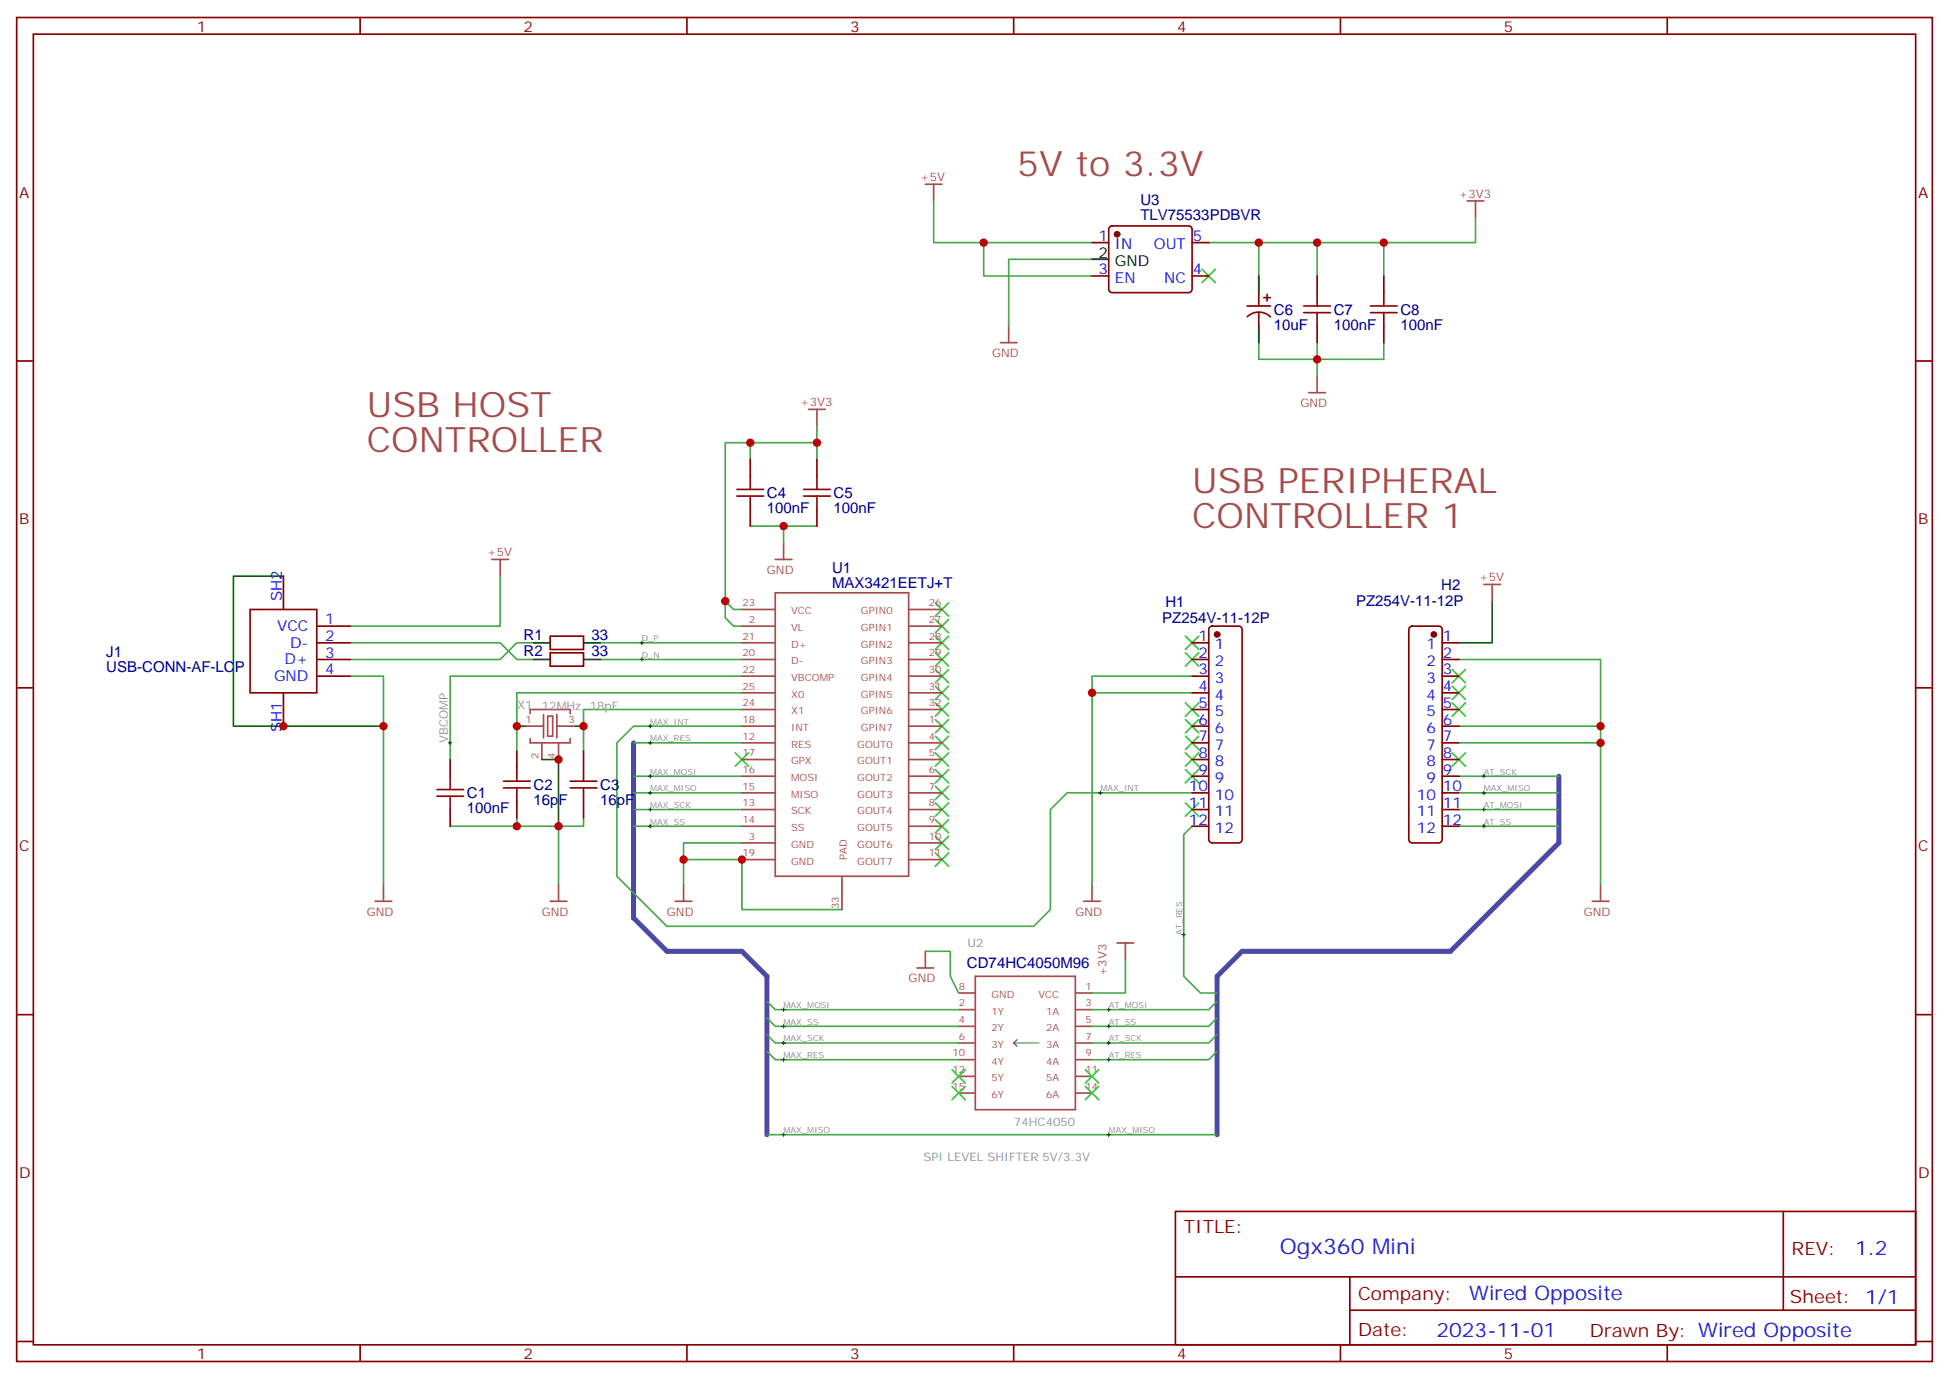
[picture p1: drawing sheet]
<svg xmlns="http://www.w3.org/2000/svg" width="412mm" height="292mm" viewBox="0 0 412 292" stroke-linecap="round" stroke-linejoin="round" font-family="sans-serif">
<path d="M215.2 220l-.7 .7M214.5 220.7h5.3M214.5 220.7l.7 .7" fill="none" stroke="#828282" stroke-width=".35"/>
<g fill="none" stroke="#a64a4a" stroke-width=".35">
<path d="M195.8 39h3.5M197.6 39v3.5M310.4 42.5h3.6M312.2 42.5v3.5M211.7 72.5h3.5M213.4 69v3.5M278.7 79.6v3.5M171.1 86.6h3.5M172.9 86.6v3.5M276.9 83.1h3.6M104.1 118.4h3.5M105.8 118.4v3.5"/>
<path d="M164 118.4h3.6M165.8 114.8v3.6M157 128.9h6.9M157 132.5h6.9M157 136h6.9M157 139.5h6.9M164 125.4h28.3v60h-28.3zM192.4 128.9h6.9M192.4 132.5h6.9M192.4 136h6.9M192.4 139.5h6.9M314 123.6h3.5"/>
<path d="M315.7 123.6v3.6M111.1 153.6h3.5M112.2 151v-.9h8.4v.9M112.2 156.3v.9h8.4v-.9M114.7 153.6h.3M114.7 157.2v3.5M115 151.2v4.9M115.9 151.5h1v4.3h-1zM117.8 153.6h.4M117.8 151.2v4.9M118.2 157.2v3.5M118.2 153.6h3.5"/>
<path d="M157 143.1h6.9M157 146.6h6.9M157 150.1h6.9M157 153.6h6.9M157 157.2h6.9M192.4 143.1h6.9M192.4 146.6h6.9M192.4 150.1h6.9M192.4 153.6h6.9M192.4 157.2h6.9M157 160.7h6.9M157 164.2h6.9"/>
<path d="M157 167.7h6.9M157 171.3h6.9M157 174.8h6.9M157 178.3h6.9M192.4 160.7h6.9M192.4 164.2h6.9M192.4 167.7h6.9M192.4 171.3h6.9M192.4 174.8h6.9M192.4 178.3h6.9M79.4 190.7h3.5M81.1 187.1v3.6"/>
<path d="M116.4 190.7h3.5M118.2 187.1v3.6M142.9 190.7h3.5M144.6 187.1v3.6M157 181.9h6.9M178.2 185.5v6.9M192.4 181.9h6.9M229.3 190.7h3.5M231.1 187.1v3.6M236.4 199.5h3.5M238.1 199.5v3.5M336.9 190.7h3.5"/>
<path d="M338.7 187.1v3.6M194 204.8h3.6M195.8 201.3v3.5M202.8 210.1h3.5M202.8 213.6h3.5M202.8 217.1h3.5M206.4 206.6h21.1v28.2h-21.1zM227.6 210.1h3.5M227.6 213.6h3.5M227.6 217.1h3.5M202.8 220.7h3.5M202.8 224.2h3.5"/>
<path d="M202.8 227.7h3.5M202.8 231.2h3.5M227.6 220.7h3.5M227.6 224.2h3.5M227.6 227.7h3.5M227.6 231.2h3.5"/>
</g>
<path d="M134.1 157.2v37l7 7.1h15.9l5.3 5.3v33.5M329.8 164.2v14.1l-22.9 23h-44.1l-5.3 5.3v33.5" fill="none" stroke="#4a4aa6" stroke-width="1.1"/>
<g fill="none" stroke="#4aa64a" stroke-width=".35">
<path d="M197.6 42.5v8.8h33.5M208.1 51.3v7.1h23M231.1 54.9h-17.7v14.1M255.8 51.3h10.5M278.7 51.3v7.1M292.8 51.3v7.1M312.2 46v5.3h-45.9v7.1M266.3 72.5v3.5h26.5v-3.5M278.7 72.5v7.1M158.7 97.2v-3.5h14.2v3.5M158.7 93.7h-5.2v37l1.7 1.8h1.8M172.9 90.1v3.6"/>
<path d="M158.7 111.3h7.1v3.5M165.8 111.3h7.1M74.1 136h31.7l3.6 3.5h3.5M105.8 121.9v10.6h-31.7M112.9 136h-3.5l-3.6 3.5h-31.7M127 139.5h30M127 136h30M153.5 127.2l1.7 1.7h1.8M308.7 139.5h30v47.6M74.1 143.1h7v44M134.1 157.2h22.9M157 146.6h-47.6v12.3"/>
<path d="M157 150.1h-33.5v8.8M157 143.1h-61.8v17.6M157 153.6h-22.9l-3.6 3.6v28.2l10.6 10.6h77.6l3.5-3.6v-21.1l3.6-3.6h26.4M231.1 146.6h21.1M252.2 143.1h-21.1v44M308.7 153.6h30M308.7 157.2h30M95.2 174.8h14.2M109.4 173v1.8h8.8v12.3M123.5 173v1.8h-5.3M134.1 174.8h22.9M134.1 171.3h22.9"/>
<path d="M134.1 164.2h22.9M134.1 167.7h22.9M157 178.3h-12.4v8.8M252.2 174.8l-1.7 1.8v30l3.5 3.5h3.5M308.7 174.8h21.1M308.7 171.3h21.1M308.7 164.2h21.1M308.7 167.7h21.1M144.6 181.9h12.4v10.5h21.2M162.3 211.8l1.7 1.8h38.8M162.3 215.4l1.7 1.7h38.8M162.3 218.9l1.7 1.8h38.8"/>
<path d="M195.8 201.3h5.3v5.3l1.7 3.5M238.1 203v7.1h-7M257.5 215.4l-1.7 1.7h-24.7M257.5 211.8l-1.7 1.8h-24.7M257.5 218.9l-1.7 1.8h-24.7M162.3 222.4l1.7 1.8h38.8M257.5 222.4l-1.7 1.8h-24.7M162.3 240.1h95.2"/>
</g>
<g fill="none" stroke="#000" stroke-width=".21">
<path d="M135.5 136h.7M135.5 139.5h.7M135.8 135.6v.7M135.8 139.2v.7M94.9 157.2h.7M95.2 156.8v.7M137.2 157.2h.7M137.2 153.6h.7M137.6 153.3v.7M137.6 156.8v.7M137.2 174.8h.7M137.2 167.7h.7"/>
<path d="M137.2 171.3h.7M137.2 164.2h.7M137.6 163.9v.7M137.6 167.4v.7M137.6 170.9v.7M137.6 174.4v.8M232.5 167.7h.7M232.8 167.4v.7M313.6 174.8h.7M313.6 167.7h.7M313.6 171.3h.7M313.6 164.2h.7"/>
<path d="M314 163.9v.7M314 167.4v.7M314 170.9v.7M314 174.4v.8M250.1 197.7h.7M250.5 197.4v.7M165.5 217.1h.7M165.5 213.6h.7M165.8 213.3v.7M165.8 216.8v.7M234.2 217.1h.7M234.2 213.6h.7"/>
<path d="M234.6 213.3v.7M234.6 216.8v.7M165.5 220.7h.7M165.5 224.2h.7M165.8 220.3v.7M165.8 223.8v.7M165.8 239.7v.7M234.2 220.7h.7M234.2 224.2h.7M234.6 220.3v.7M234.6 223.8v.7M234.6 239.7v.7"/>
<path d="M165.5 240.1h.7M234.2 240.1h.7"/>
</g>
<path d="M60 121.9h-10.6v31.7h31.7M315.7 127.2v8.8h-7M109.4 153.6h1.7M121.7 153.6h1.8M114.7 160.7h3.5v14.1" fill="none" stroke="#008700" stroke-width=".35"/>
<g fill="none" stroke="#3c3" stroke-width=".35">
<path d="M254.4 57l2.8 2.8M257.2 57l-2.8 2.8M197.9 138.1l2.8 2.8M197.9 134.6l2.8 2.8M197.9 131.1l2.8 2.8M197.9 127.5l2.8 2.9M200.7 138.1l-2.8 2.8M200.7 134.6l-2.8 2.8M200.7 131.1l-2.8 2.8M200.7 127.5l-2.8 2.9M250.8 138.1l2.8 2.8M250.8 134.6l2.8 2.8"/>
<path d="M253.6 138.1l-2.8 2.8M253.6 134.6l-2.8 2.8M155.6 159.3l2.8 2.8M158.4 159.3l-2.8 2.8M197.9 159.3l2.8 2.8M197.9 155.8l2.8 2.8M197.9 152.2l2.8 2.8M197.9 148.7l2.8 2.8M197.9 145.2l2.8 2.8M197.9 141.6l2.8 2.9M200.7 159.3l-2.8 2.8M200.7 155.8l-2.8 2.8"/>
<path d="M200.7 152.2l-2.8 2.8M200.7 148.7l-2.8 2.8M200.7 145.2l-2.8 2.8M200.7 141.6l-2.8 2.9M250.8 159.3l2.8 2.8M250.8 155.8l2.8 2.8M250.8 152.2l2.8 2.8M250.8 148.7l2.8 2.8M253.6 159.3l-2.8 2.8M253.6 155.8l-2.8 2.8M253.6 152.2l-2.8 2.8M253.6 148.7l-2.8 2.8"/>
<path d="M307.3 159.3l2.8 2.8M307.3 148.7l2.8 2.8M307.3 145.2l2.8 2.8M307.3 141.6l2.8 2.9M310.1 159.3l-2.8 2.8M310.1 148.7l-2.8 2.8M310.1 145.2l-2.8 2.8M310.1 141.6l-2.8 2.9M197.9 176.9l2.8 2.8M197.9 173.4l2.8 2.8M197.9 169.9l2.8 2.8M197.9 166.3l2.8 2.9"/>
<path d="M197.9 162.8l2.8 2.8M200.7 176.9l-2.8 2.8M200.7 173.4l-2.8 2.8M200.7 169.9l-2.8 2.8M200.7 166.3l-2.8 2.9M200.7 162.8l-2.8 2.8M250.8 169.9l2.8 2.8M250.8 162.8l2.8 2.8M253.6 169.9l-2.8 2.8M253.6 162.8l-2.8 2.8M197.9 180.4l2.8 2.9M200.7 180.4l-2.8 2.9"/>
<path d="M201.4 229.8l2.9 2.9M201.4 226.3l2.9 2.8M204.3 229.8l-2.9 2.9M204.3 226.3l-2.9 2.8M229.7 226.3l2.8 2.8M229.7 229.8l2.8 2.9M232.5 226.3l-2.8 2.8M232.5 229.8l-2.8 2.9"/>
</g>
<path d="M231.1 54.9h3.5M266.3 58.4v3.5M266.3 69v3.5M112.9 136h3.5M112.9 139.5h3.5M123.5 136h3.5M123.5 139.5h3.5" fill="none" stroke="#000" stroke-width=".35"/>
<g fill="none" stroke="#870000" stroke-width=".35">
<path d="M3.5 3.7h405.4v284.3h-405.4zM7.1 7.2h398.2v277.3h-398.2zM76.2 3.7v3.5M145.3 3.7v3.5M214.5 3.7v3.5M283.6 3.7v3.5M352.8 3.7v3.5M231.1 51.3h3.5M231.1 58.4h3.5M234.8 48l.5-.2h16.2a.71 .71 0 0 1 .7 .7v12.7a.76 .76 0 0 1-.7 .7h-16.2a.76 .76 0 0 1-.7-.7v-12.7zM252.2 51.3h3.6M252.2 58.4h3.6"/>
<path d="M278.7 58.4v3.5M292.8 58.4v3.5M3.5 76.4h3.6M263.9 64.7h4.9M263.9 67a3.5 3.5 0 0 1 4.9 0M266.3 61.9v2.8M266.3 66.1v2.9M267.4 63h1.4M268.1 62.3v1.4M278.7 69v3.5M292.8 69v3.5M405.3 76.4h3.6"/>
<path d="M158.7 97.2v3.5M172.9 97.2v3.5M158.7 107.8v3.5M172.9 107.8v3.5M52.9 128.9h14.1v17.7h-14.1zM60 121.9v7M67 132.5h7.1M67 136h7.1M67 139.5h7.1M116.4 134.6h7.1v2.8h-7.1zM116.4 138.1h7.1v2.8h-7.1zM252.2 136h3.6"/>
<path d="M252.2 139.5h3.6M256 132.7l.5-.2h5.6a.71 .71 0 0 1 .7 .7v44.4a.76 .76 0 0 1-.7 .7h-5.6a.76 .76 0 0 1-.7-.7v-44.4zM298.3 132.7l.5-.2h5.6a.71 .71 0 0 1 .8 .7v44.4a.76 .76 0 0 1-.8 .7h-5.6a.76 .76 0 0 1-.7-.7v-44.4zM305.2 136h3.5M305.2 139.5h3.5M3.5 145.5h3.6M60 146.6v7M67 143.1h7.1M109.4 158.9v3.6M123.5 158.9v3.6M252.2 143.1h3.6M252.2 146.6h3.6"/>
<path d="M252.2 150.1h3.6M252.2 153.6h3.6M252.2 157.2h3.6M305.2 143.1h3.5M305.2 146.6h3.5M305.2 150.1h3.5M305.2 153.6h3.5M305.2 157.2h3.5M405.3 145.5h3.6M95.2 160.7v3.5M95.2 171.3v3.5M109.4 169.5v3.5"/>
<path d="M123.5 169.5v3.5M252.2 160.7h3.6M252.2 164.2h3.6M252.2 167.7h3.6M252.2 171.3h3.6M252.2 174.8h3.6M305.2 160.7h3.5M305.2 164.2h3.5M305.2 167.7h3.5M305.2 171.3h3.5M305.2 174.8h3.5M3.5 214.7h3.6"/>
<path d="M405.3 214.7h3.6M248.7 256.3h156.6v28.2h-156.6zM377.3 256.3v20.9M248.7 270.1h156.5M285.6 277.2h119.6M285.6 270.1v14.2M3.5 283.8h3.6M76.2 284.5v3.5M145.3 284.5v3.5M214.5 284.5v3.5M283.6 284.5v3.5M352.8 284.5v3.5"/>
<path d="M405.3 283.8h3.6"/>
</g>
<g fill="#870000" stroke="#870000" stroke-width=".35">
<circle cx="236.4" cy="49.6" r=".53"/>
<circle cx="257.5" cy="134.2" r=".53"/>
<circle cx="303.4" cy="134.2" r=".53"/>
</g>
<g fill="none" stroke="#a10000" stroke-width=".35">
<path d="M275.9 66.1h5.6M275.9 64.7h5.6M278.7 61.9v2.8M278.7 66.1v2.9M290 66.1h5.6M290 64.7h5.6M292.8 61.9v2.8M292.8 66.1v2.9M155.9 105h5.7M155.9 103.5h5.7M158.7 100.7v2.8M158.7 105v2.8"/>
<path d="M170 105h5.7M170 103.5h5.7M172.9 100.7v2.8M172.9 105v2.8M92.4 168.5h5.7M92.4 167h5.7M95.2 164.2v2.8M95.2 168.5v2.8M106.5 166.7h5.7M106.5 165.3h5.7M109.4 162.5v2.8M109.4 166.7v2.8"/>
<path d="M120.6 166.7h5.7M120.6 165.3h5.7M123.5 162.5v2.8M123.5 166.7v2.8"/>
</g>
<g fill="#c00">
<circle cx="158.8" cy="93.7" r=".88"/>
<circle cx="172.9" cy="93.7" r=".88"/>
<circle cx="153.5" cy="127.2" r=".88"/>
<circle cx="278.7" cy="51.3" r=".88"/>
<circle cx="144.6" cy="181.9" r=".88"/>
<circle cx="109.4" cy="174.8" r=".88"/>
<circle cx="278.7" cy="76" r=".88"/>
<circle cx="231.1" cy="146.6" r=".88"/>
<circle cx="338.7" cy="153.6" r=".88"/>
<circle cx="338.7" cy="157.2" r=".88"/>
<circle cx="208.1" cy="51.3" r=".88"/>
<circle cx="81.1" cy="153.6" r=".88"/>
<circle cx="157" cy="181.9" r=".88"/>
<circle cx="292.8" cy="51.3" r=".88"/>
<circle cx="165.8" cy="111.3" r=".88"/>
<circle cx="266.3" cy="51.3" r=".88"/>
<circle cx="109.4" cy="153.6" r=".88"/>
<circle cx="123.5" cy="153.6" r=".88"/>
<circle cx="118.2" cy="174.8" r=".88"/>
<circle cx="118.2" cy="160.7" r=".88"/>
<circle cx="60" cy="153.6" r=".88"/>
</g>
<g font-size="7.4" fill="#a54b4b">
<text x="215.2" y="37.2">5V to 3.3V</text>
<text x="77.6" y="88.2">USB HOST</text>
<text x="77.6" y="95.6">CONTROLLER</text>
<text x="252.2" y="104.2">USB PERIPHERAL</text>
<text x="252.2" y="111.7">CONTROLLER 1</text>
</g>
<text font-size="4.6" fill="#00f" x="270.8" y="265.3">Ogx360 Mini</text>
<g font-size="4.2" fill="#00f">
<text x="392.5" y="265.6">1.2</text>
<text x="310.9" y="275.1">Wired Opposite</text>
<text x="304" y="282.9">2023-11-01</text>
</g>
<g font-size="3.9" fill="#800">
<text x="250.5" y="260.9">TITLE:</text>
<text x="379.1" y="265.6">REV:</text>
<text x="287.4" y="275.1">Company:</text>
<text x="378.7" y="275.7">Sheet: 1/1</text>
<text x="287.4" y="282.8">Date:</text>
<text x="336.4" y="282.8">Drawn By: Wired Opposite</text>
</g>
<g font-size="3.2" fill="#800">
<text x="41.6" y="6.7">1</text>
<text x="110.8" y="6.7">2</text>
<text x="179.9" y="6.7">3</text>
<text x="249.1" y="6.7">4</text>
<text x="318.2" y="6.7">5</text>
<text x="4.1" y="41.8">A</text>
<text x="405.9" y="41.8">A</text>
<text x="4.1" y="110.9">B</text>
<text x="405.9" y="110.9">B</text>
<text x="4.1" y="180.1">C</text>
<text x="405.9" y="180.1">C</text>
<text x="4.1" y="249.2">D</text>
<text x="405.9" y="249.2">D</text>
<text x="41.6" y="287.5">1</text>
<text x="110.8" y="287.5">2</text>
<text x="179.9" y="287.5">3</text>
<text x="249.1" y="287.5">4</text>
<text x="318.2" y="287.5">5</text>
</g>
<g font-size="3.2" fill="#000080">
<text x="241.3" y="46.6">TLV75533PDBVR</text>
<text x="241.3" y="43.4">U3</text>
<text x="269.5" y="69.8">10uF</text>
<text x="269.5" y="66.6">C6</text>
<text x="282.2" y="69.8">100nF</text>
<text x="282.2" y="66.6">C7</text>
<text x="296.3" y="69.8">100nF</text>
<text x="296.3" y="66.6">C8</text>
<text x="162.3" y="105.4">C4</text>
<text x="176.4" y="105.4">C5</text>
<text x="162.3" y="108.6">100nF</text>
<text x="176.4" y="108.6">100nF</text>
<text x="176" y="124.4">MAX3421EETJ+T</text>
<text x="176.1" y="121.2">U1</text>
<text x="305" y="124.8">H2</text>
<text x="245.9" y="131.9">PZ254V-11-12P</text>
<text x="246.6" y="128.4">H1</text>
<text x="286.9" y="128.3">PZ254V-11-12P</text>
<text x="110.8" y="135.4">R1</text>
<text x="125.2" y="135.4">33</text>
<text x="22.5" y="142.1">USB-CONN-AF-LCP</text>
<text x="22.5" y="138.9">J1</text>
<text x="110.8" y="138.9">R2</text>
<text x="125.2" y="138.9">33</text>
<text x="112.9" y="167.2">C2</text>
<text x="127" y="167.2">C3</text>
<text x="98.8" y="172.1">100nF</text>
<text x="98.8" y="168.9">C1</text>
<text x="112.9" y="170.3">16pF</text>
<text x="127" y="170.3">16pF</text>
<text x="204.6" y="204.8">CD74HC4050M96</text>
</g>
<g font-size="3.2" fill="#00f">
<text x="232.4" y="51">1</text>
<text x="235.9" y="52.7">IN</text>
<text x="244.2" y="52.7">OUT</text>
<text x="252.4" y="51">5</text>
<text x="232.4" y="58">3</text>
<text x="235.9" y="59.8">EN</text>
<text x="246.3" y="59.8">NC</text>
<text x="252.4" y="58">4</text>
<text x="59.6" y="127.2" transform="rotate(-90 59.6 127.2)">SH2</text>
<text x="58.7" y="133.5">VCC</text>
<text x="61.4" y="137.1">D-</text>
<text x="68.8" y="132.1">1</text>
<text x="68.8" y="135.6">2</text>
<text x="253.6" y="135.6">1</text>
<text x="257.1" y="137.4">1</text>
<text x="301.8" y="137.4">1</text>
<text x="305.3" y="135.6">1</text>
<text x="60.2" y="140.6">D+</text>
<text x="68.8" y="139.2">3</text>
<text x="68.8" y="142.7">4</text>
<text x="253.6" y="139.2">2</text>
<text x="253.6" y="142.7">3</text>
<text x="257.1" y="140.9">2</text>
<text x="301.8" y="140.9">2</text>
<text x="305.3" y="139.2">2</text>
<text x="305.3" y="142.7">3</text>
<text x="58" y="144.1">GND</text>
<text x="253.6" y="146.2">4</text>
<text x="253.6" y="149.8">5</text>
<text x="257.1" y="144.5">3</text>
<text x="257.1" y="148">4</text>
<text x="301.8" y="144.5">3</text>
<text x="301.8" y="148">4</text>
<text x="305.3" y="146.2">4</text>
<text x="305.3" y="149.8">5</text>
<text x="59.6" y="154.9" transform="rotate(-90 59.6 154.9)">SH1</text>
<text x="253.6" y="153.3">6</text>
<text x="257.1" y="151.5">5</text>
<text x="257.1" y="155">6</text>
<text x="301.8" y="151.5">5</text>
<text x="301.8" y="155">6</text>
<text x="305.3" y="153.3">6</text>
<text x="253.6" y="156.8">7</text>
<text x="253.6" y="160.3">8</text>
<text x="257.1" y="158.6">7</text>
<text x="301.8" y="158.6">7</text>
<text x="305.3" y="156.8">7</text>
<text x="305.3" y="160.3">8</text>
<text x="251.6" y="167.4">10</text>
<text x="253.6" y="163.9">9</text>
<text x="257.1" y="162.1">8</text>
<text x="257.1" y="165.6">9</text>
<text x="301.8" y="162.1">8</text>
<text x="301.8" y="165.6">9</text>
<text x="305.3" y="163.9">9</text>
<text x="305.3" y="167.4">10</text>
<text x="251.6" y="170.9">11</text>
<text x="257.1" y="169.2">10</text>
<text x="257.1" y="172.7">11</text>
<text x="299.8" y="169.2">10</text>
<text x="299.8" y="172.7">11</text>
<text x="305.3" y="170.9">11</text>
<text x="251.6" y="174.4">12</text>
<text x="257.1" y="176.2">12</text>
<text x="299.8" y="176.2">12</text>
<text x="305.3" y="174.4">12</text>
</g>
<g font-size="3.2">
<text x="232.4" y="54.5">2</text>
<text x="235.9" y="56.3">GND</text>
</g>
<g font-size="2.5" fill="#a54b4b">
<text x="194.7" y="38.2">+5V</text>
<text x="308.7" y="41.8">+3V3</text>
<text x="209.9" y="75.5">GND</text>
<text x="169.3" y="85.8">+3V3</text>
<text x="275.2" y="86.1">GND</text>
<text x="103.1" y="117.6">+5V</text>
<text x="162.3" y="121.4">GND</text>
<text x="313" y="122.8">+5V</text>
<text x="77.6" y="193.7">GND</text>
<text x="114.7" y="193.7">GND</text>
<text x="141.1" y="193.7">GND</text>
<text x="227.5" y="193.7">GND</text>
<text x="335.1" y="193.7">GND</text>
<text x="192.3" y="207.8">GND</text>
<text x="234.1" y="206.6" transform="rotate(-90 234.1 206.6)">+3V3</text>
</g>
<g font-size="2.5" fill="#838383">
<text x="109.4" y="150.1">X1</text>
<text x="114.7" y="150.1">12MHz, 18pF</text>
<text x="94.8" y="157.2" transform="rotate(-90 94.8 157.2)">VBCOMP</text>
<text x="204.7" y="200.4">U2</text>
<text x="214.6" y="238.3">74HC4050</text>
<text x="195.4" y="245.7">SPI LEVEL SHIFTER 5V/3.3V</text>
</g>
<g font-size="2.1" fill="#a54b4b">
<text x="157.1" y="128.2">23</text>
<text x="158.4" y="131.8">2</text>
<text x="167.4" y="130">VCC</text>
<text x="182.2" y="130">GPIN0</text>
<text x="196.5" y="131.8">27</text>
<text x="196.5" y="128.2">26</text>
<text x="157.1" y="135.3">21</text>
<text x="167.4" y="133.5">VL</text>
<text x="167.4" y="137">D+</text>
<text x="182.2" y="137">GPIN2</text>
<text x="182.2" y="133.5">GPIN1</text>
<text x="196.5" y="135.3">28</text>
<text x="157.1" y="138.8">20</text>
<text x="157.1" y="142.4">22</text>
<text x="167.4" y="140.6">D-</text>
<text x="182.2" y="140.6">GPIN3</text>
<text x="196.5" y="142.4">30</text>
<text x="196.5" y="138.8">29</text>
<text x="157.1" y="145.9">25</text>
<text x="157.1" y="149.4">24</text>
<text x="167.4" y="144.1">VBCOMP</text>
<text x="167.4" y="147.6">X0</text>
<text x="182.2" y="147.6">GPIN5</text>
<text x="182.2" y="144.1">GPIN4</text>
<text x="196.5" y="149.4">32</text>
<text x="196.5" y="145.9">31</text>
<text x="111.2" y="152.9">1</text>
<text x="120.3" y="152.9">3</text>
<text x="157.1" y="152.9">18</text>
<text x="167.4" y="151.1">X1</text>
<text x="167.4" y="154.7">INT</text>
<text x="182.2" y="154.7">GPIN7</text>
<text x="182.2" y="151.1">GPIN6</text>
<text x="196.5" y="152.9">1</text>
<text x="114" y="160.6" transform="rotate(-90 114 160.6)">2</text>
<text x="117.5" y="160.6" transform="rotate(-90 117.5 160.6)">4</text>
<text x="157.1" y="156.5">12</text>
<text x="157.1" y="160">17</text>
<text x="167.4" y="158.2">RES</text>
<text x="167.4" y="161.7">GPX</text>
<text x="181.4" y="161.7">GOUT1</text>
<text x="181.4" y="158.2">GOUT0</text>
<text x="196.5" y="160">5</text>
<text x="196.5" y="156.5">4</text>
<text x="157.1" y="163.5">16</text>
<text x="157.1" y="167.1">15</text>
<text x="167.4" y="165.3">MOSI</text>
<text x="181.4" y="165.3">GOUT2</text>
<text x="196.5" y="167.1">7</text>
<text x="196.5" y="163.5">6</text>
<text x="157.1" y="170.6">13</text>
<text x="167.4" y="168.8">MISO</text>
<text x="167.4" y="172.3">SCK</text>
<text x="181.4" y="172.3">GOUT4</text>
<text x="181.4" y="168.8">GOUT3</text>
<text x="196.5" y="170.6">8</text>
<text x="157.1" y="174.1">14</text>
<text x="158.4" y="177.6">3</text>
<text x="167.4" y="175.8">SS</text>
<text x="167.4" y="179.4">GND</text>
<text x="181.4" y="179.4">GOUT6</text>
<text x="181.4" y="175.8">GOUT5</text>
<text x="196.5" y="177.6">10</text>
<text x="196.5" y="174.1">9</text>
<text x="157.1" y="181.2">19</text>
<text x="167.4" y="182.9">GND</text>
<text x="179.2" y="182" transform="rotate(-90 179.2 182)">PAD</text>
<text x="181.4" y="182.9">GOUT7</text>
<text x="196.5" y="181.2">11</text>
<text x="177.5" y="192.4" transform="rotate(-90 177.5 192.4)">33</text>
<text x="202.9" y="209.4">8</text>
<text x="229.7" y="209.4">1</text>
<text x="202.9" y="212.9">2</text>
<text x="209.8" y="214.6">1Y</text>
<text x="209.8" y="211.1">GND</text>
<text x="219.7" y="211.1">VCC</text>
<text x="221.3" y="214.6">1A</text>
<text x="229.7" y="212.9">3</text>
<text x="202.9" y="216.4">4</text>
<text x="202.9" y="220">6</text>
<text x="209.8" y="218.2">2Y</text>
<text x="209.8" y="221.7">3Y</text>
<text x="221.3" y="218.2">2A</text>
<text x="221.3" y="221.7">3A</text>
<text x="229.7" y="216.4">5</text>
<text x="229.7" y="220">7</text>
<text x="201.5" y="223.5">10</text>
<text x="201.5" y="227">12</text>
<text x="209.8" y="225.2">4Y</text>
<text x="221.3" y="225.2">4A</text>
<text x="229.7" y="223.5">9</text>
<text x="229.7" y="227">11</text>
<text x="201.5" y="230.6">15</text>
<text x="209.8" y="228.8">5Y</text>
<text x="209.8" y="232.3">6Y</text>
<text x="221.3" y="228.8">5A</text>
<text x="221.3" y="232.3">6A</text>
<text x="229.7" y="230.6">14</text>
</g>
<g font-size="1.8" fill="#838383">
<text x="135.8" y="135.6">D_P</text>
<text x="135.8" y="139.2">D_N</text>
<text x="137.6" y="153.3">MAX_INT</text>
<text x="137.6" y="156.8">MAX_RES</text>
<text x="137.6" y="163.9">MAX_MOSI</text>
<text x="137.6" y="167.4">MAX_MISO</text>
<text x="232.8" y="167.4">MAX_INT</text>
<text x="314" y="163.9">AT_SCK</text>
<text x="314" y="167.4">MAX_MISO</text>
<text x="137.6" y="170.9">MAX_SCK</text>
<text x="314" y="170.9">AT_MOSI</text>
<text x="137.6" y="174.4">MAX_SS</text>
<text x="314" y="174.4">AT_SS</text>
<text x="250.1" y="197.7" transform="rotate(-90 250.1 197.7)">AT_RES</text>
<text x="165.8" y="213.3">MAX_MOSI</text>
<text x="234.6" y="213.3">AT_MOSI</text>
<text x="165.8" y="216.8">MAX_SS</text>
<text x="165.8" y="220.3">MAX_SCK</text>
<text x="234.6" y="216.8">AT_SS</text>
<text x="234.6" y="220.3">AT_SCK</text>
<text x="165.8" y="223.8">MAX_RES</text>
<text x="234.6" y="223.8">AT_RES</text>
<text x="165.8" y="239.7">MAX_MISO</text>
<text x="234.6" y="239.7">MAX_MISO</text>
</g>
</svg>
